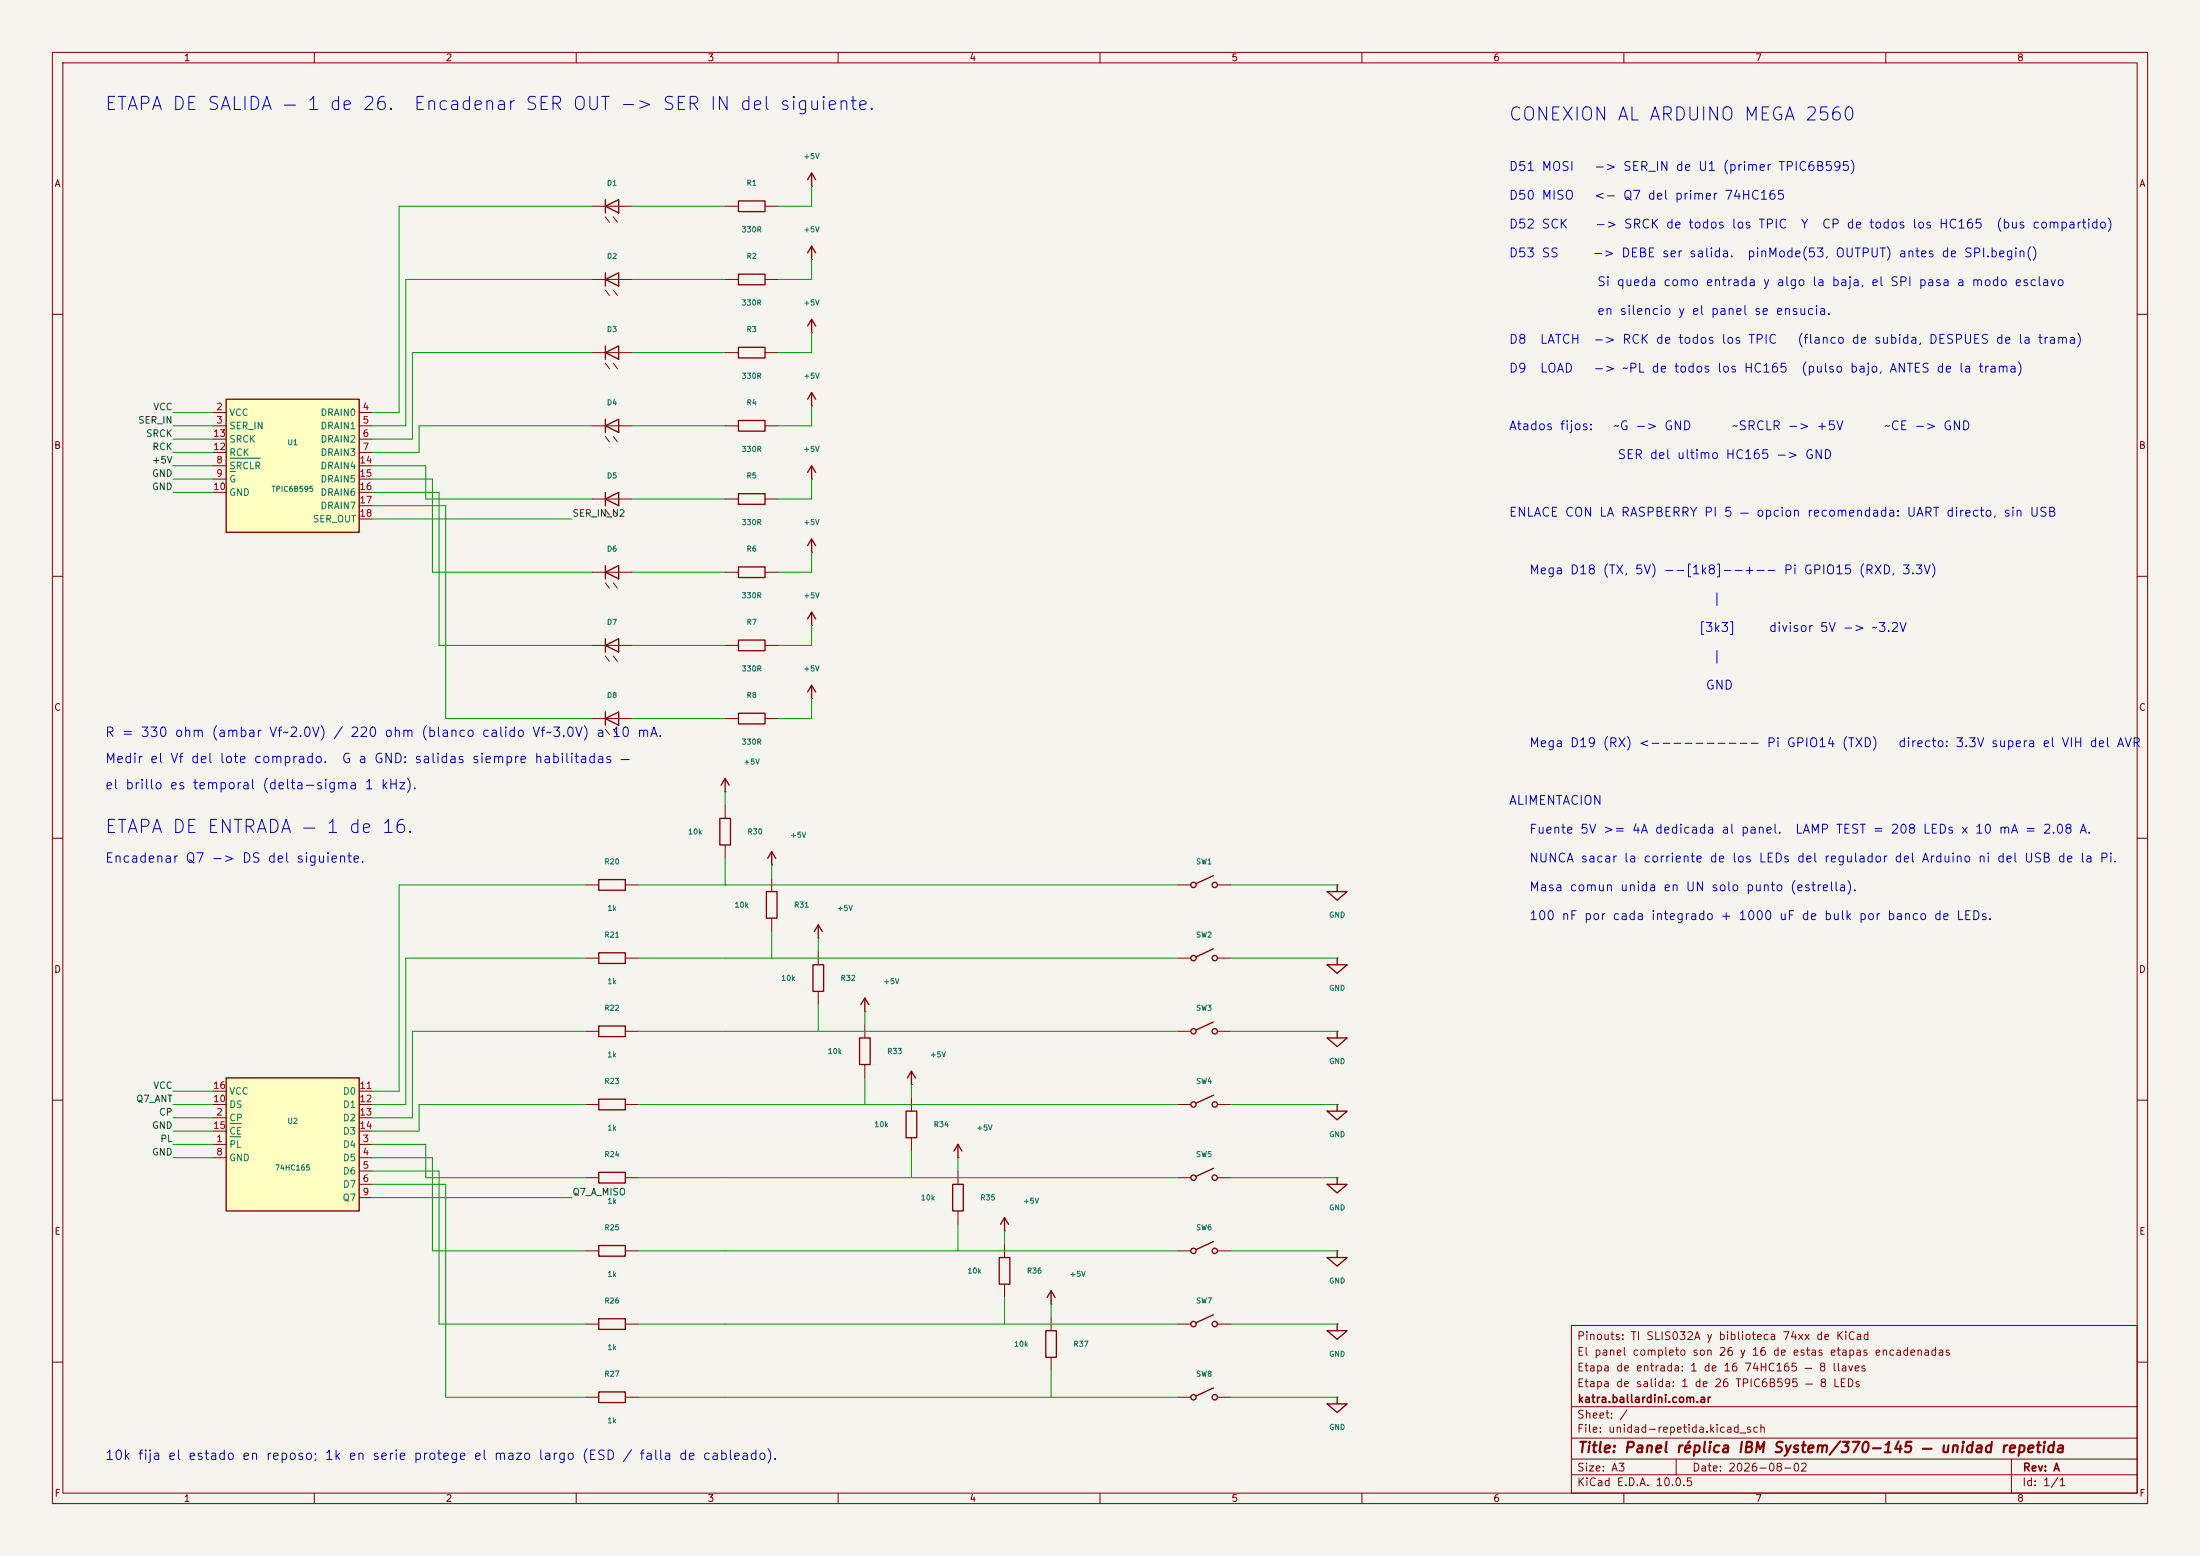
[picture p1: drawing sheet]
<svg xmlns="http://www.w3.org/2000/svg" width="420mm" height="297mm" viewBox="0 0 420 297" stroke-linecap="round" stroke-linejoin="round" font-family="sans-serif">
<path d="M0 0h420v297h-420z" fill="#f5f4ef" stroke="#f5f4ef" stroke-width=".19"/>
<g fill="none" stroke="#840000" stroke-width=".19">
<path d="M10 10h400v277h-400zM12 12h396v273h-396zM60 10v2M110 10v2M160 10v2M210 10v2M260 10v2M310 10v2M360 10v2M113 53.3h7.6M115.6 55.4l.7 1M117.1 55.4l.8 1"/>
<path d="M10 60h2M408 60h2M113 81.3h7.6M115.6 83.3l.7 1M117.1 83.3l.8 1M10 110h2M408 110h2M10 160h2M408 160h2M255.3 196.9h.1M10 210h2M408 210h2"/>
<path d="M300 253h108v32h-108zM10 260h2M224.8 266.7h2.5M232.4 266.7h2.5M300 278.5h108M300 274.5h108M300 268.5h108M320 278.5v3M384 278.5v6.5M408 260h2M60 285v2M110 285v2"/>
<path d="M160 285v2M210 285v2M260 285v2M300 281.5h108M310 285v2M360 285v2"/>
</g>
<g fill="none" stroke="#840000" stroke-width=".25">
<path d="M115.6 53.3l2.5-1.2v2.5zM115.6 52.1v2.5M115.6 81.3l2.5-1.3v2.6zM115.6 80v2.6M253.4 198.1h3.8l-1.9 1.7zM255.3 196.9v1.2M231.6 264.9l-3.3 1.5"/>
<circle cx="227.8" cy="266.7" r=".51"/>
<circle cx="231.9" cy="266.7" r=".51"/>
</g>
<path d="M43.2 76.2h25.4v25.4h-25.4z" fill="#ffffc2"/>
<g fill="none" stroke="#840000" stroke-width=".25">
<path d="M115.6 39.4l2.5-1.3v2.5zM115.6 38.1v2.5M141 38.4h5v2h-5zM154.2 34.3l.7-1.3 .8 1.3M154.9 33v2.6M141 52.3h5v2.1h-5zM154.2 48.3l.7-1.3 .8 1.3M154.9 47v2.5M43.2 76.2h25.4v25.4h-25.4zM141 66.3h5v2h-5zM154.2 62.2l.7-1.2 .8 1.2M154.2 76.2l.7-1.3 .8 1.3"/>
<path d="M154.9 61v2.5M154.9 74.9v2.6M115.6 95.3l2.5-1.3v2.5zM115.6 94v2.5M141 94.2h5v2.1h-5zM115.6 109.2l2.5-1.2v2.5zM115.6 108v2.5M141 108.2h5v2h-5zM154.2 104.1l.7-1.2 .8 1.2M154.2 118.1l.7-1.3 .8 1.3M154.9 102.9v2.5M154.9 116.8v2.6"/>
<path d="M115.6 123.2l2.5-1.3v2.6zM115.6 121.9v2.6M141 122.2h5v2h-5zM154.2 132.1l.7-1.3 .8 1.3M154.9 130.8v2.6M137.7 149.9l.7-1.3 .8 1.3M138.4 148.6v2.5M155.4 177.8l.8-1.3 .8 1.3M156.2 176.5v2.6M231.6 167.1l-3.3 1.6M253.4 170.2h3.8l-1.9 1.6zM255.3 168.9v1.3"/>
<path d="M155.2 184.2h2v5h-2zM164.1 198.1h2v5.1h-2zM231.6 195.1l-3.3 1.5M231.6 181.1l-3.3 1.5M253.4 184.2h3.8l-1.9 1.6zM255.3 182.9v1.3M173 212.1h2v5.1h-2zM173.2 205.7l.8-1.2 .8 1.2M174 204.5v2.5M182.1 219.7l.8-1.3 .7 1.3M182.9 218.4v2.6M231.6 209l-3.3 1.6"/>
<path d="M253.4 212.1h3.8l-1.9 1.6zM255.3 210.8v1.3M181.9 226.1h2v5h-2zM191 233.7l.8-1.3 .7 1.3M191.8 232.4v2.5M231.6 223l-3.3 1.5M231.6 237l-3.3 1.5M253.4 226.1h3.8l-1.9 1.6zM255.3 224.8v1.3M255.3 238.8v1.2M190.8 240h2v5.1h-2zM199.6 254h2.1v5.1h-2.1z"/>
<path d="M199.9 247.6l.8-1.2 .7 1.2M200.7 246.4v2.5M253.4 240h3.8l-1.9 1.7zM253.4 254h3.8l-1.9 1.7zM255.3 252.7v1.3"/>
<circle cx="227.8" cy="168.9" r=".51"/>
<circle cx="231.9" cy="168.9" r=".51"/>
<circle cx="227.8" cy="196.9" r=".51"/>
<circle cx="227.8" cy="182.9" r=".51"/>
<circle cx="231.9" cy="196.9" r=".51"/>
<circle cx="231.9" cy="182.9" r=".51"/>
<circle cx="227.8" cy="210.8" r=".51"/>
<circle cx="231.9" cy="210.8" r=".51"/>
<circle cx="227.8" cy="224.8" r=".51"/>
<circle cx="227.8" cy="238.8" r=".51"/>
<circle cx="231.9" cy="224.8" r=".51"/>
<circle cx="231.9" cy="238.8" r=".51"/>
</g>
<g fill="none" stroke="#840000" stroke-width=".19">
<path d="M113 39.4h7.6M138.4 39.4h2.6M146 39.4h2.6M154.9 35.6h.1M115.6 41.4l.7 1M117.1 41.4l.8 1M138.4 53.3h2.6M146 53.3h2.6M154.9 49.5h.1M40.6 78.7h2.6M68.6 78.7h2.5M138.4 67.3h2.6"/>
<path d="M146 67.3h2.6M154.9 63.5h.1M154.9 77.5h.1M40.6 81.3h2.6M40.6 83.8h2.6M40.6 86.4h2.6M40.6 88.9h2.6M40.6 91.4h2.6M40.6 94h2.6M68.6 81.3h2.5M68.6 83.8h2.5M68.6 86.4h2.5"/>
<path d="M68.6 88.9h2.5M68.6 91.4h2.5M68.6 94h2.5M68.6 96.5h2.5M68.6 99.1h2.5M113 95.3h7.6M115.6 97.3l.7 1M117.1 97.3l.8 1M138.4 95.3h2.6M146 95.3h2.6M113 109.2h7.6M115.6 111.3l.7 1"/>
<path d="M117.1 111.3l.8 1M138.4 109.2h2.6M146 109.2h2.6M154.9 105.4h.1M154.9 119.4h.1M113 123.2h7.6M115.6 125.2l.7 1M117.1 125.2l.8 1M138.4 123.2h2.6M146 123.2h2.6M154.9 133.4h.1M138.4 151.1h.1"/>
<path d="M156.2 179.1h.1M224.8 168.9h2.5M232.4 168.9h2.5M255.3 168.9h.1M156.2 181.6v2.6M156.2 189.2v2.6M165.1 195.6v2.5M224.8 196.9h2.5M224.8 182.9h2.5M232.4 196.9h2.5M232.4 182.9h2.5M255.3 182.9h.1"/>
<path d="M165.1 203.2v2.5M174 207h.1M174 209.6v2.5M174 217.2v2.5M224.8 210.8h2.5M232.4 210.8h2.5M255.3 210.8h.1M182.9 221h.1M182.9 223.5v2.6M182.9 231.1v2.6M191.8 234.9h.1M191.8 237.5v2.5"/>
<path d="M224.8 224.8h2.5M224.8 238.8h2.5M232.4 224.8h2.5M232.4 238.8h2.5M255.3 224.8h.1M255.3 238.8h.1M191.8 245.1v2.5M200.7 248.9h.1M200.7 251.5v2.5M200.7 259.1v2.5M255.3 252.7h.1"/>
</g>
<path d="M43.9 87.5h5.8M43.9 90h1" fill="none" stroke="#006464" stroke-width=".19"/>
<path d="M43.2 205.7h25.4v25.4h-25.4z" fill="#ffffc2"/>
<g fill="none" stroke="#840000" stroke-width=".25">
<path d="M115.6 67.3l2.5-1.3v2.6zM115.6 66v2.6M141 80.3h5v2h-5zM154.2 90.2l.7-1.3 .8 1.3M154.9 88.9v2.5M115.6 137.2l2.5-1.3v2.5zM115.6 135.9v2.5M141 136.1h5v2.1h-5zM137.4 156.2h2v5.1h-2zM114.3 167.9h5.1v2h-5.1zM146.3 170.2h2v5.1h-2zM146.6 163.8l.7-1.2 .8 1.2"/>
<path d="M147.3 162.6v2.5M114.3 195.8h5.1v2.1h-5.1zM114.3 181.9h5.1v2h-5.1zM164.3 191.8l.8-1.3 .8 1.3M165.1 190.5v2.5M43.2 205.7h25.4v25.4h-25.4zM114.3 209.8h5.1v2h-5.1zM114.3 237.7h5.1v2.1h-5.1zM114.3 223.8h5.1v2h-5.1zM114.3 251.7h5.1v2h-5.1zM231.6 251l-3.3 1.5M114.3 265.7h5.1v2h-5.1z"/>
<path d="M253.4 268h3.8l-1.9 1.6zM255.3 266.7v1.3"/>
<circle cx="227.8" cy="252.7" r=".51"/>
<circle cx="231.9" cy="252.7" r=".51"/>
</g>
<g fill="none" stroke="#840000" stroke-width=".19">
<path d="M113 67.3h7.6M115.6 69.3l.7 1.1M117.1 69.3l.8 1.1M138.4 81.3h2.6M146 81.3h2.6M154.9 91.4h.1M113 137.2h7.6M115.6 139.2l.7 1M117.1 139.2l.8 1M138.4 137.2h2.6M146 137.2h2.6M138.4 153.7v2.5"/>
<path d="M111.8 168.9h2.5M119.4 168.9h2.5M138.4 161.3v2.5M147.3 165.1h.1M147.3 167.6v2.6M147.3 175.3v2.5M111.8 196.9h2.5M111.8 182.9h2.5M119.4 196.9h2.5M119.4 182.9h2.5M165.1 193h.1M40.6 218.4h2.6"/>
<path d="M40.6 213.4h2.6M40.6 210.8h2.6M40.6 208.3h2.6M40.6 215.9h2.6M68.6 218.4h2.5M68.6 213.4h2.5M68.6 210.8h2.5M68.6 208.3h2.5M68.6 215.9h2.5M111.8 210.8h2.5M119.4 210.8h2.5M40.6 221h2.6"/>
<path d="M68.6 221h2.5M68.6 223.5h2.5M68.6 226.1h2.5M68.6 228.6h2.5M111.8 238.8h2.5M111.8 224.8h2.5M119.4 238.8h2.5M119.4 224.8h2.5M111.8 252.7h2.5M119.4 252.7h2.5M224.8 252.7h2.5M232.4 252.7h2.5"/>
<path d="M111.8 266.7h2.5M119.4 266.7h2.5M255.3 266.7h.1"/>
</g>
<path d="M43.9 217h2.1M43.9 214.5h2.2" fill="none" stroke="#006464" stroke-width=".19"/>
<g fill="none" stroke="#009600" stroke-width=".19">
<path d="M113 39.4h-36.8v39.3h-5.1M120.6 39.4h17.8M154.9 35.6v3.8h-6.3M113 53.3h-35.5v28h-6.4M120.6 53.3h17.8M154.9 49.5v3.8h-6.3M33 78.7h7.6M113 67.3h-34.3v16.5h-7.6M120.6 67.3h17.8M154.9 63.5v3.8h-6.3M154.9 77.5v3.8h-6.3M33 94h7.6"/>
<path d="M33 81.3h7.6M33 91.4h7.6M33 86.4h7.6M33 88.9h7.6M33 83.8h7.6M71.1 88.9h10.2v6.4h31.7M71.1 94h12.7v29.2h29.2M71.1 96.5h14v40.7h27.9M71.1 99.1h38.1M71.1 91.4h11.4v17.8h30.5M113 81.3h-33v5.1h-8.9M120.6 95.3h17.8"/>
<path d="M120.6 81.3h17.8M154.9 91.4v3.9h-6.3M120.6 109.2h17.8M154.9 105.4v3.8h-6.3M154.9 119.4v3.8h-6.3M120.6 123.2h17.8M120.6 137.2h17.8M154.9 133.4v3.8h-6.3M138.4 151.1v2.6M111.8 168.9h-35.6v39.4h-5.1M121.9 168.9h102.9M138.4 168.9h.1"/>
<path d="M138.4 163.8v5.1M147.3 165.1v2.5M147.3 177.8v5.1M156.2 179.1v2.5M234.9 168.9h20.4M111.8 196.9h-33.1v16.5h-7.6M111.8 182.9h-34.3v27.9h-6.4M121.9 182.9h102.9M121.9 196.9h102.9M156.2 191.8v5.1M165.1 193v2.6M234.9 182.9h20.4"/>
<path d="M234.9 196.9h20.4M33 208.3h7.6M33 210.8h7.6M33 213.4h7.6M33 215.9h7.6M33 218.4h7.6M71.1 218.4h10.2v6.4h30.5M111.8 210.8h-31.8v5.1h-8.9M121.9 210.8h102.9M165.1 205.7v5.1M174 207v2.6M174 219.7v5.1"/>
<path d="M234.9 210.8h20.4M33 221h7.6M71.1 226.1h14v40.6h26.7M71.1 223.5h12.7v29.2h28M71.1 221h11.4v17.8h29.3M71.1 228.6h38.1M121.9 224.8h102.9M121.9 238.8h102.9M182.9 221v2.5M182.9 233.7v5.1M191.8 234.9v2.6M234.9 224.8h20.4"/>
<path d="M234.9 238.8h20.4M121.9 252.7h102.9M191.8 247.6v5.1M200.7 248.9v2.6M234.9 252.7h20.4M121.9 266.7h102.9M200.7 261.6v5.1M234.9 266.7h20.4"/>
</g>
<g font-size="2.5" fill="#0000c2">
<text x="19.9" y="21.7">ETAPA DE SALIDA — 1 de 26.</text>
<text x="78.8" y="21.7">Encadenar SER OUT -&gt; SER IN del siguiente.</text>
<text x="287.9" y="23.7">CONEXION AL ARDUINO MEGA 2560</text>
<text x="19.9" y="159.7">ETAPA DE ENTRADA — 1 de 16.</text>
</g>
<text font-size="2" fill="#840000" x="301" y="277.8">Title: Panel réplica IBM System/370-145 — unidad repetida</text>
<g font-size="1.8" fill="#0000c2">
<text x="19.9" y="141.1">R = 330 ohm (ambar Vf~2.0V) / 220 ohm (blanco calido Vf~3.0V) a 10 mA.</text>
<text x="19.9" y="146.1">Medir el Vf del lote comprado.</text>
<text x="65.1" y="146.1">G a GND: salidas siempre habilitadas —</text>
<text x="19.9" y="151.1">el brillo es temporal (delta-sigma 1 kHz).</text>
<text x="19.9" y="165.1">Encadenar Q7 -&gt; DS del siguiente.</text>
<text x="19.9" y="279.1">10k fija el estado en reposo; 1k en serie protege el mazo largo (ESD / falla de cableado).</text>
</g>
<g font-size="1.7" fill="#0000c2">
<text x="287.9" y="33">D51 MOSI</text>
<text x="304.2" y="33">-&gt; SER_IN de U1 (primer TPIC6B595)</text>
<text x="287.9" y="38.5">D50 MISO</text>
<text x="304.2" y="38.5">&lt;- Q7 del primer 74HC165</text>
<text x="287.9" y="44">D52 SCK</text>
<text x="304.4" y="44">-&gt; SRCK de todos los TPIC</text>
<text x="343.6" y="44">Y</text>
<text x="347.7" y="44">CP de todos los HC165</text>
<text x="380.9" y="44">(bus compartido)</text>
<text x="287.9" y="49.5">D53 SS</text>
<text x="303.9" y="49.5">-&gt; DEBE ser salida.</text>
<text x="333.4" y="49.5">pinMode(53, OUTPUT) antes de SPI.begin()</text>
<text x="304.8" y="55">Si queda como entrada y algo la baja, el SPI pasa a modo esclavo</text>
<text x="304.8" y="60.5">en silencio y el panel se ensucia.</text>
<text x="287.9" y="71.5">D9</text>
<text x="287.9" y="66">D8</text>
<text x="293.8" y="71.5">LOAD</text>
<text x="293.8" y="66">LATCH</text>
<text x="304" y="71.5">-&gt; ~PL de todos los HC165</text>
<text x="304" y="66">-&gt; RCK de todos los TPIC</text>
<text x="343" y="66">(flanco de subida, DESPUES de la trama)</text>
<text x="343.7" y="71.5">(pulso bajo, ANTES de la trama)</text>
<text x="287.9" y="82.5">Atados fijos:</text>
<text x="307.8" y="82.5">~G -&gt; GND</text>
<text x="330.5" y="82.5">~SRCLR -&gt; +5V</text>
<text x="359.6" y="82.5">~CE -&gt; GND</text>
<text x="308.7" y="88">SER del ultimo HC165 -&gt; GND</text>
<text x="287.9" y="99">ENLACE CON LA RASPBERRY PI 5 — opcion recomendada: UART directo, sin USB</text>
<text x="291.8" y="110">Mega D18 (TX, 5V) --[1k8]--+-- Pi GPIO15 (RXD, 3.3V)</text>
<text x="326.8" y="115.5">|</text>
<text x="324.2" y="121">[3k3]</text>
<text x="337.6" y="121">divisor 5V -&gt; ~3.2V</text>
<text x="326.8" y="126.5">|</text>
<text x="325.5" y="132">GND</text>
<text x="291.8" y="143">Mega D19 (RX) &lt;---------- Pi GPIO14 (TXD)</text>
<text x="362.2" y="143">directo: 3.3V supera el VIH del AVR</text>
<text x="287.9" y="154">ALIMENTACION</text>
<text x="291.8" y="159.5">Fuente 5V &gt;= 4A dedicada al panel.</text>
<text x="342.6" y="159.5">LAMP TEST = 208 LEDs x 10 mA = 2.08 A.</text>
<text x="291.8" y="165">NUNCA sacar la corriente de los LEDs del regulador del Arduino ni del USB de la Pi.</text>
<text x="291.8" y="170.5">Masa comun unida en UN solo punto (estrella).</text>
<text x="291.8" y="176">100 nF por cada integrado + 1000 uF de bulk por banco de LEDs.</text>
</g>
<g font-size="1.5" fill="#840000">
<text x="300.9" y="256.1">Pinouts: TI SLIS032A y biblioteca 74xx de KiCad</text>
<text x="300.9" y="262.1">Etapa de entrada: 1 de 16 74HC165 — 8 llaves</text>
<text x="300.9" y="259.1">El panel completo son 26 y 16 de estas etapas encadenadas</text>
<text x="300.9" y="265.1">Etapa de salida: 1 de 26 TPIC6B595 — 8 LEDs</text>
<text x="301" y="268.1">katra.ballardini.com.ar</text>
<text x="300.9" y="273.8">File: unidad-repetida.kicad_sch</text>
<text x="300.9" y="271.1">Sheet: /</text>
<text x="300.9" y="281.2">Size: A3</text>
<text x="322.9" y="281.2">Date: 2026-08-02</text>
<text x="386" y="281.2">Rev: A</text>
<text x="300.9" y="284">KiCad E.D.A. 10.0.5</text>
<text x="385.9" y="284">Id: 1/1</text>
</g>
<g font-size="1.3" fill="#840000">
<text x="35" y="12">1</text>
<text x="85" y="12">2</text>
<text x="135" y="12">3</text>
<text x="185" y="12">4</text>
<text x="235" y="12">5</text>
<text x="285" y="12">6</text>
<text x="335" y="12">7</text>
<text x="385" y="12">8</text>
<text x="10.3" y="36">A</text>
<text x="408.3" y="36">A</text>
<text x="10.2" y="86">B</text>
<text x="408.2" y="86">B</text>
<text x="10.2" y="136">C</text>
<text x="408.2" y="136">C</text>
<text x="10.2" y="186">D</text>
<text x="408.2" y="186">D</text>
<text x="10.3" y="236">E</text>
<text x="408.3" y="236">E</text>
<text x="10.3" y="286">F</text>
<text x="35" y="287">1</text>
<text x="85" y="287">2</text>
<text x="135" y="287">3</text>
<text x="185" y="287">4</text>
<text x="235" y="287">5</text>
<text x="285" y="287">6</text>
<text x="335" y="287">7</text>
<text x="385" y="287">8</text>
<text x="408.3" y="286">F</text>
</g>
<g font-size="1.3" fill="#0f0f0f">
<text x="26.3" y="81.2">SER_IN</text>
<text x="27.8" y="83.7">SRCK</text>
<text x="29.2" y="78.6">VCC</text>
<text x="28.9" y="88.8">+5V</text>
<text x="29" y="86.2">RCK</text>
<text x="28.9" y="91.3">GND</text>
<text x="28.9" y="93.9">GND</text>
<text x="109.2" y="98.9">SER_IN_U2</text>
<text x="29.2" y="208.2">VCC</text>
<text x="25.9" y="210.7">Q7_ANT</text>
<text x="28.9" y="215.8">GND</text>
<text x="30.3" y="213.2">CP</text>
<text x="28.9" y="220.9">GND</text>
<text x="30.5" y="218.3">PL</text>
<text x="109.2" y="228.5">Q7_A_MISO</text>
</g>
<g font-size="1.3" fill="#a90000">
<text x="40.6" y="83.7">13</text>
<text x="41.2" y="78.6">2</text>
<text x="41.2" y="81.1">3</text>
<text x="69.1" y="78.6">4</text>
<text x="69.1" y="81.1">5</text>
<text x="69.1" y="83.7">6</text>
<text x="40.6" y="86.2">12</text>
<text x="41.2" y="88.8">8</text>
<text x="68.5" y="88.8">14</text>
<text x="69.1" y="86.2">7</text>
<text x="40.6" y="93.8">10</text>
<text x="41.2" y="91.3">9</text>
<text x="68.5" y="91.3">15</text>
<text x="68.5" y="93.8">16</text>
<text x="68.5" y="96.4">17</text>
<text x="68.5" y="98.9">18</text>
<text x="40.6" y="208.1">16</text>
<text x="68.5" y="208.1">11</text>
<text x="40.6" y="210.7">10</text>
<text x="40.6" y="215.8">15</text>
<text x="41.2" y="213.2">2</text>
<text x="68.5" y="210.7">12</text>
<text x="68.5" y="213.2">13</text>
<text x="68.5" y="215.8">14</text>
<text x="41.2" y="218.3">1</text>
<text x="41.2" y="220.8">8</text>
<text x="69.1" y="218.3">3</text>
<text x="69.1" y="220.8">4</text>
<text x="69.1" y="223.4">5</text>
<text x="69.1" y="225.9">6</text>
<text x="69.1" y="228.5">9</text>
</g>
<g font-size="1.3" fill="#006464">
<text x="43.7" y="79.7">VCC</text>
<text x="43.7" y="82.2">SER_IN</text>
<text x="61.1" y="79.7">DRAIN0</text>
<text x="61.1" y="82.2">DRAIN1</text>
<text x="43.7" y="89.9">SRCLR</text>
<text x="43.7" y="87.3">RCK</text>
<text x="43.7" y="84.8">SRCK</text>
<text x="61.1" y="84.8">DRAIN2</text>
<text x="61.1" y="87.3">DRAIN3</text>
<text x="61.1" y="89.9">DRAIN4</text>
<text x="43.7" y="92.4">G</text>
<text x="43.7" y="94.9">GND</text>
<text x="61.1" y="92.4">DRAIN5</text>
<text x="61.1" y="94.9">DRAIN6</text>
<text x="59.6" y="100">SER_OUT</text>
<text x="61.1" y="97.5">DRAIN7</text>
<text x="43.7" y="209.2">VCC</text>
<text x="65.4" y="209.2">D0</text>
<text x="43.7" y="214.3">CP</text>
<text x="43.7" y="211.8">DS</text>
<text x="65.4" y="211.8">D1</text>
<text x="65.4" y="214.3">D2</text>
<text x="43.7" y="219.4">PL</text>
<text x="43.7" y="221.9">GND</text>
<text x="43.7" y="216.9">CE</text>
<text x="65.4" y="219.4">D4</text>
<text x="65.4" y="221.9">D5</text>
<text x="65.4" y="216.9">D3</text>
<text x="65.4" y="224.5">D6</text>
<text x="65.4" y="227">D7</text>
<text x="65.3" y="229.6">Q7</text>
</g>
<g font-size="1" fill="#006464">
<text x="115.8" y="35.7">D1</text>
<text x="142.4" y="35.7">R1</text>
<text x="153.3" y="30.6">+5V</text>
<text x="141.5" y="44.6">330R</text>
<text x="153.3" y="44.6">+5V</text>
<text x="115.8" y="49.6">D2</text>
<text x="142.4" y="49.6">R2</text>
<text x="141.5" y="58.5">330R</text>
<text x="153.3" y="58.5">+5V</text>
<text x="115.8" y="63.6">D3</text>
<text x="142.4" y="63.6">R3</text>
<text x="115.8" y="77.6">D4</text>
<text x="141.5" y="72.5">330R</text>
<text x="142.4" y="77.6">R4</text>
<text x="153.3" y="72.5">+5V</text>
<text x="54.8" y="85.2">U1</text>
<text x="141.5" y="86.5">330R</text>
<text x="153.3" y="86.5">+5V</text>
<text x="51.8" y="94.1">TPIC6B595</text>
<text x="115.8" y="91.6">D5</text>
<text x="142.4" y="91.6">R5</text>
<text x="141.5" y="100.5">330R</text>
<text x="153.3" y="100.4">+5V</text>
<text x="115.8" y="105.5">D6</text>
<text x="142.4" y="105.5">R6</text>
<text x="115.8" y="119.5">D7</text>
<text x="141.5" y="114.4">330R</text>
<text x="142.4" y="119.5">R7</text>
<text x="153.3" y="114.4">+5V</text>
<text x="141.5" y="128.4">330R</text>
<text x="153.3" y="128.4">+5V</text>
<text x="115.8" y="133.5">D8</text>
<text x="142.4" y="133.5">R8</text>
<text x="141.5" y="142.4">330R</text>
<text x="141.9" y="146.2">+5V</text>
<text x="131.3" y="159.5">10k</text>
<text x="142.6" y="159.5">R30</text>
<text x="150.8" y="160.1">+5V</text>
<text x="115.3" y="165.2">R20</text>
<text x="228.2" y="165.2">SW1</text>
<text x="140.1" y="173.5">10k</text>
<text x="151.5" y="173.5">R31</text>
<text x="115.3" y="179.2">R21</text>
<text x="115.9" y="174.1">1k</text>
<text x="159.7" y="174.1">+5V</text>
<text x="228.2" y="179.2">SW2</text>
<text x="253.6" y="175.4">GND</text>
<text x="115.9" y="188.1">1k</text>
<text x="149" y="187.4">10k</text>
<text x="160.4" y="187.4">R32</text>
<text x="168.6" y="188.1">+5V</text>
<text x="253.6" y="189.4">GND</text>
<text x="115.3" y="193.2">R22</text>
<text x="228.2" y="193.2">SW3</text>
<text x="115.9" y="202.1">1k</text>
<text x="157.9" y="201.4">10k</text>
<text x="169.3" y="201.4">R33</text>
<text x="177.4" y="202">+5V</text>
<text x="253.6" y="203.3">GND</text>
<text x="115.3" y="207.1">R23</text>
<text x="228.2" y="207.1">SW4</text>
<text x="54.8" y="214.7">U2</text>
<text x="166.8" y="215.4">10k</text>
<text x="178.2" y="215.4">R34</text>
<text x="115.3" y="221.1">R24</text>
<text x="115.9" y="216">1k</text>
<text x="186.3" y="216">+5V</text>
<text x="228.2" y="221.1">SW5</text>
<text x="253.6" y="217.3">GND</text>
<text x="52.4" y="223.6">74HC165</text>
<text x="115.9" y="230">1k</text>
<text x="175.7" y="229.4">10k</text>
<text x="187" y="229.4">R35</text>
<text x="195.2" y="230">+5V</text>
<text x="253.6" y="231.3">GND</text>
<text x="115.3" y="235.1">R25</text>
<text x="228.2" y="235.1">SW6</text>
<text x="115.9" y="244">1k</text>
<text x="184.6" y="243.3">10k</text>
<text x="195.9" y="243.3">R36</text>
<text x="204.1" y="244">+5V</text>
<text x="253.6" y="245.2">GND</text>
<text x="115.3" y="249">R26</text>
<text x="228.2" y="249">SW7</text>
<text x="115.9" y="257.9">1k</text>
<text x="193.5" y="257.3">10k</text>
<text x="204.8" y="257.3">R37</text>
<text x="115.3" y="263">R27</text>
<text x="228.2" y="263">SW8</text>
<text x="253.6" y="259.2">GND</text>
<text x="115.9" y="271.9">1k</text>
<text x="253.6" y="273.2">GND</text>
</g>
</svg>
